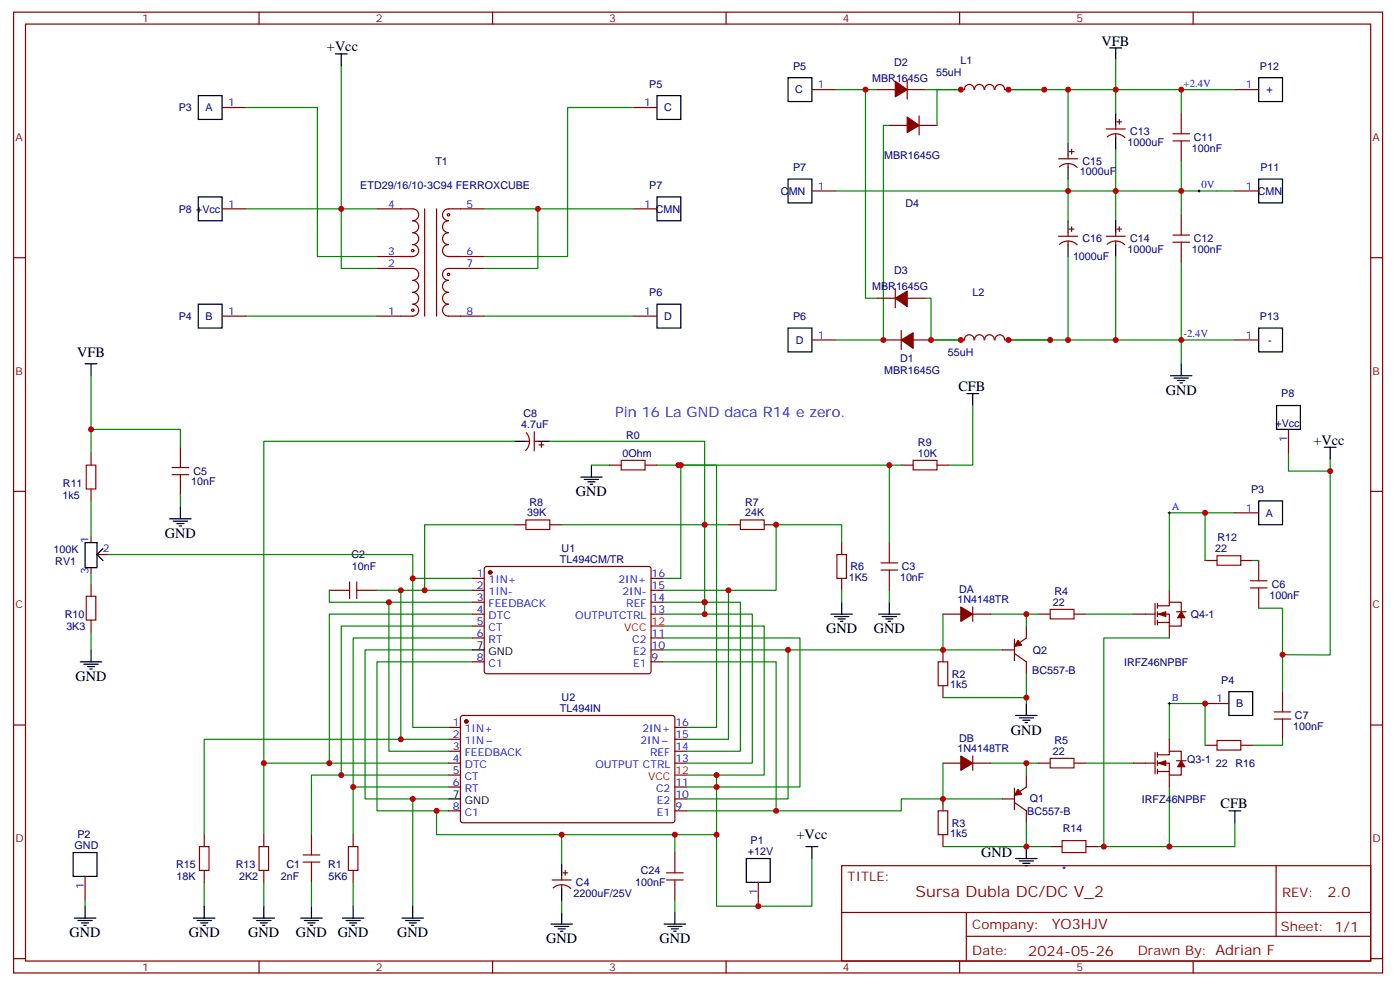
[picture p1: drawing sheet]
<svg xmlns="http://www.w3.org/2000/svg" width="415mm" height="292mm" viewBox="0 0 415 292" stroke-linecap="round" stroke-linejoin="round" font-family="sans-serif">
<g fill="none" stroke="#870000" stroke-width=".35">
<path d="M4 3.6h405.4v284.3h-405.4zM7.5 7.1h398.3v277.3h-398.3zM76.7 3.6v3.5M145.8 3.6v3.5M215 3.6v3.5M284.1 3.6v3.5M353.3 3.6v3.5M65.8 31.8h7M187.5 31.8h7M240.4 26.5h7M259.8 26.5h5.3M263.3 37.1h5.3"/>
<path d="M268.6 26.5h5.3M268.6 23.7v5.7M272.1 37.1h5.3M272.1 34.3v5.6M288.4 26.5a1.41 1.41 0 0 0-1.4-1.5 1.41 1.41 0 0 0-1.4 1.5h-1.1M288.6 26.5a1.41 1.41 0 0 1 1.4-1.5 1.41 1.41 0 0 1 1.4 1.5M291.6 26.5a1.41 1.41 0 0 1 1.4-1.5 1.41 1.41 0 0 1 1.4 1.5M294.6 26.5a1.41 1.41 0 0 1 1.4-1.5 1.41 1.41 0 0 1 1.4 1.5M297.5 26.5h1.1M327.5 38.2h5.7M330.3 37.1v1.1M330.3 39.6v1"/>
<path d="M330.7 36.1h1.4M331.4 35.3v1.5M349.7 33.6v6M365.6 26.5h7.1M240.4 56.5h7M313.4 47h5.7M313.7 49.4a3.8 3.8 0 0 1 5.2 .1M316.2 45.9v1.1M316.2 48.4v1.1M316.6 44.9h1.4M317.3 44.2v1.4M327.8 40.6a3.8 3.8 0 0 1 5.2 .1"/>
<path d="M349.7 41.7v6M365.6 56.5h7.1M4 76.3h3.5M65.8 61.8h7M111.6 61.8h10.6a1.76 1.76 0 0 1 1.8 1.8 1.76 1.76 0 0 1-1.8 1.7 1.76 1.76 0 0 1 1.8 1.8 1.76 1.76 0 0 1-1.8 1.8 1.76 1.76 0 0 1 1.8 1.7 1.76 1.76 0 0 1-1.8 1.8 1.76 1.76 0 0 1 1.8 1.8 1.76 1.76 0 0 1-1.8 1.7h-10.6M111.6 79.4h10.6a1.76 1.76 0 0 1 1.8 1.8 1.76 1.76 0 0 1-1.8 1.8 1.76 1.76 0 0 1 1.8 1.7 1.76 1.76 0 0 1-1.8 1.8 1.76 1.76 0 0 1 1.8 1.8 1.76 1.76 0 0 1-1.8 1.7 1.76 1.76 0 0 1 1.8 1.8 1.76 1.76 0 0 1-1.8 1.8h-10.6M125.7 61.8v31.8M129.3 61.8v31.8M143.4 61.8h-10.6a1.76 1.76 0 0 0-1.8 1.8 1.76 1.76 0 0 0 1.8 1.7 1.76 1.76 0 0 0-1.8 1.8 1.76 1.76 0 0 0 1.8 1.8 1.76 1.76 0 0 0-1.8 1.7 1.76 1.76 0 0 0 1.8 1.8 1.76 1.76 0 0 0-1.8 1.8 1.76 1.76 0 0 0 1.8 1.7h10.6M143.4 79.4h-10.6a1.76 1.76 0 0 0-1.8 1.8 1.76 1.76 0 0 0 1.8 1.8 1.76 1.76 0 0 0-1.8 1.7 1.76 1.76 0 0 0 1.8 1.8 1.76 1.76 0 0 0-1.8 1.8 1.76 1.76 0 0 0 1.8 1.7 1.76 1.76 0 0 0-1.8 1.8 1.76 1.76 0 0 0 1.8 1.8h10.6M187.5 61.8h7M313.4 69.9h5.7"/>
<path d="M313.7 72.3a3.8 3.8 0 0 1 5.2 .2M316.2 68.9v1M316.2 71.3v1.1M316.6 67.8h1.4M317.3 67.1v1.4M327.5 69.9h5.7M327.8 72.3a3.8 3.8 0 0 1 5.2 .2M330.3 68.9v1M330.3 71.3v1.1M330.7 67.8h1.4M331.4 67.1v1.4M349.7 63.6v6"/>
<path d="M349.7 71.7v6M405.8 76.3h3.6M65.8 93.6h7M187.5 93.6h7M259.8 88.3h5.3M265.1 85.4v5.7M266.8 97.8v5.6M268.6 88.3h5.3M240.4 100.6h7M261.5 100.6h5.3M270.4 100.6h5.3M288.4 100.6a1.41 1.41 0 0 0-1.4-1.5 1.41 1.41 0 0 0-1.4 1.5h-1.1"/>
<path d="M288.6 100.6a1.41 1.41 0 0 1 1.4-1.5 1.41 1.41 0 0 1 1.4 1.5M291.6 100.6a1.41 1.41 0 0 1 1.4-1.5 1.41 1.41 0 0 1 1.4 1.5M294.6 100.6a1.41 1.41 0 0 1 1.4-1.5 1.41 1.41 0 0 1 1.4 1.5M297.5 100.6h1.1M365.6 100.6h7.1M27 134.1v3.6M53.4 132.4v6M155.7 130.6h1.1M155.8 128.1a3.8 3.8 0 0 1-.2 5.2M158.2 127.8v5.6M158.2 130.6h1M159.6 131.7h1.4"/>
<path d="M160.3 131v1.4M180.4 137.7h3.5M191 137.7h3.5M266.8 137.7h3.6M277.4 137.7h3.6M381.5 127.1v7M4 145.4h3.5M27 144.7v3.5M27 158.8v1.8M53.4 140.5v6M152.2 155.3h3.5M162.8 155.3h3.5"/>
<path d="M215.7 155.3h3.5M226.3 155.3h3.5M365.6 151.8h7.1M405.8 145.4h3.6M27 168v1.8M27 172.9v3.6M28.7 164.1h3.5M97.5 174.7h6M105.6 174.7h6M139.8 174.7h3.6M139.8 171.2h3.6M139.8 178.2h3.6"/>
<path d="M143.6 167.8l.5-.2 48.2 .1 .5 .6-.1 30.7-.6 .4-48.3-.1-.4-.6v-30.4zM192.8 174.7h3.5M192.8 171.2h3.5M192.8 178.2h3.5M249.2 160.6v3.5M249.2 171.2v3.5M263.3 160.6v6M263.3 168.7v6M288 179.6v4.3M342 178.6v6.3M342.7 179.3h3.5v-1.1h3.5v2.8M342.7 178.6v1.4"/>
<path d="M346.2 174.7v3.5M356.8 165.9h3.5M367.4 165.9h3.5M372.7 165.9v6M372.7 174v6M27 183.5v3.5M139.8 181.8h3.6M139.8 185.3h3.6M139.8 188.8h3.6M139.8 195.9h3.6M192.8 192.3h3.5M192.8 181.8h3.5"/>
<path d="M192.8 188.8h3.5M192.8 195.9h3.5M279.2 192.3v3.6M279.2 181.8h5.3M288 181.8h5.3M296.8 192.3h3.6M300.4 193.4l3.5 2.5v3.5M300.4 189.2v6.3M303.9 185.3v3.5l-3.5 2.5M307.4 181.8h3.5M318 181.8h3.5M335.6 181.8h6.4"/>
<path d="M342.7 181.8h3.5v3.5h3.5v-2.5M342.7 184.2h3.5M342.7 181v1.5M342.7 183.5v1.4M346.2 185.3v3.5M348.3 181h2.9M4 214.6h3.5M132.8 215.3h3.5M132.8 218.8h3.5M136.5 211.9l.5-.2 62.4 .1 .4 .6-.1 30.7-.6 .4-62.4-.1-.4-.6v-30.4zM199.8 215.3h3.5M199.8 218.8h3.5"/>
<path d="M279.2 202.9v3.5M346.2 218.8v3.5M356.8 208.2h7.1M379.7 204.7v6M379.7 212.8v6M405.8 214.6h3.6M132.8 222.3h3.5M132.8 225.8h3.5M132.8 229.4h3.5M132.8 232.9h3.5M132.8 240h3.5M199.8 222.3h3.5"/>
<path d="M199.8 225.8h3.5M199.8 232.9h3.5M199.8 240h3.5M199.8 236.4h3.5M279.2 225.8h5.3M279.2 236.4v3.6M288 225.8h5.3M288 223.7v4.3M296.8 236.4h3.6M300.4 237.5l3.5 2.5v3.5M300.4 233.3v6.3M303.9 229.4v3.5l-3.5 2.5"/>
<path d="M307.4 225.8h3.5M318 225.8h3.5M335.6 225.8h6.4M342 222.7v6.3M342.7 223.4h3.5v-1.1h3.5v2.8M342.7 225.8h3.5v3.6h3.5v-2.5M342.7 222.7v1.4M342.7 225.1v1.5M342.7 227.6v1.4M342.7 228.3h3.5M346.2 229.4v3.5M348.3 225.1h2.9"/>
<path d="M356.8 220.6h3.5M367.4 220.6h3.5M25.2 259.4v7M60.5 247v3.5M60.5 257.6v3.5M78.1 247v3.5M78.1 257.6v3.5M92.2 247v6M92.2 255.1v6M104.6 247v3.5M104.6 257.6v3.5M166.3 259.4v1"/>
<path d="M166.7 258.3h1.4M167.4 257.6v1.4M199.8 252.3v6M249.2 256.2h156.6v28.2h-156.6zM279.2 247v3.5M310.9 250.5h3.6M321.5 250.5h3.5M377.8 256.2v20.9M163.5 260.4h5.6M163.8 262.8a3.8 3.8 0 0 1 5.2 .2M166.3 261.8v1.1M199.8 260.4v6"/>
<path d="M224.5 261.1v7.1M249.2 270h156.5M286.1 277.1h119.6M286.1 270v14.1M4 283.7h3.5M76.7 284.4v3.5M145.8 284.4v3.5M215 284.4v3.5M284.1 284.4v3.5M353.3 284.4v3.5M405.8 283.7h3.6"/>
<circle cx="122.2" cy="74.2" r=".35"/>
<circle cx="132.8" cy="63.6" r=".35"/>
<circle cx="122.2" cy="91.8" r=".35"/>
<circle cx="132.8" cy="81.2" r=".35"/>
</g>
<g fill="#870000" stroke="#870000" stroke-width=".35">
<path d="M301.4 189.5l1.1 1.4-2.1 .4z"/>
<path d="M301.4 233.6l1.1 1.4-2.1 .4z"/>
<path d="M284.5 223.7l3.5 2.1-3.5 2.2z"/>
<path d="M284.5 179.6l3.5 2.2-3.5 2.1z"/>
<path d="M343 181.8l2.2-.8v1.5z"/>
<path d="M349.7 181l1.1 1.8h-2.1z"/>
<path d="M343 225.8l2.2-.7v1.5z"/>
<path d="M349.7 225.1l1.1 1.8h-2.1z"/>
<path d="M266.8 100.6l3.6-2.1v4.6z"/>
<path d="M265.1 88.3l3.5-2.2v4.6z"/>
<path d="M265.1 24.1l3.5 2.4-3.5 2.1z"/>
<path d="M268.6 34.6l3.5 2.5-3.5 2.1z"/>
<circle cx="138.1" cy="213.5" r=".53"/>
<circle cx="145.1" cy="169.4" r=".53"/>
</g>
<g fill="none" stroke="#000" stroke-width=".35">
<path d="M99.3 15.9h3.5M101 15.9v3.6M328.6 14.2h3.5M330.3 14.2v3.5M58.7 28.3h7.1v7h-7.1zM194.5 28.3h7.1v7h-7.1zM233.3 23h7.1v7.1h-7.1zM330.3 33.6v3.5M372.7 23h7v7.1h-7zM58.7 58.3h7.1v7h-7.1zM194.5 58.3h7.1v7h-7.1zM233.3 53h7.1v7h-7.1z"/>
<path d="M316.2 42.4v3.5M316.2 49.5v3.5M330.3 40.6v3.6M372.7 53h7v7h-7zM316.2 65.3v3.6M316.2 72.4v3.5M330.3 65.3v3.6M330.3 72.4v3.5M58.7 90h7.1v7.1h-7.1zM194.5 90h7.1v7.1h-7.1zM233.3 97.1h7.1v7h-7.1zM372.7 97.1h7v7h-7z"/>
<path d="M25.2 107.7h3.5M27 107.7v3.5M286.2 116.5h3.6M288 116.5v3.5M346.6 111.2h6.3M347.6 111.9h4.3M348.7 112.6h2.1M349.4 113.3h.7M349.7 107.7v3.5M152.2 130.6h3.5M159.2 130.6h3.6M175.1 137.7v3.5"/>
<path d="M378 120h7v7.1h-7zM392.1 132.4h3.5M393.8 132.4v3.5M50.2 153.5h6.4M51.3 154.2h4.2M52.4 154.9h2.1M53.1 155.6h.7M53.4 150v3.5M171.9 141.2h6.4M173 141.9h4.2M174.1 142.6h2.1M174.8 143.3h.7"/>
<path d="M372.7 148.2h7v7.1h-7zM25.2 160.6h3.5v7.4h-3.5zM30.5 162.3l-1.8 1.8 1.8 1.8M249.2 178.2v3.6M263.3 178.2v3.6M23.8 195.9h6.3M24.8 196.6h4.3M25.9 197.3h2.1M26.6 198h.7M27 192.3v3.6M139.8 192.3h3.6M246 181.8h6.4"/>
<path d="M247.1 182.5h4.2M248.1 183.2h2.2M248.8 183.9h.8M260.1 181.8h6.4M261.2 182.5h4.2M262.3 183.2h2.1M263 183.9h.7M300.7 211.7h6.4M301.8 212.4h4.2M302.8 213.1h2.1M303.5 213.9h.7M303.9 208.2v3.5"/>
<path d="M363.9 204.7h7v7h-7zM132.8 236.4h3.5M363.9 240h3.5M365.6 240v3.5M21.7 252.3h7v7.1h-7zM166.3 255.8v3.6M221 254.1h7v7h-7zM238.6 250.5h3.5M240.4 250.5v3.6M300.7 254.1h6.4M301.8 254.8h4.2M302.8 255.5h2.1"/>
<path d="M303.5 256.2h.7M303.9 250.5v3.6M22 271.7h6.4M23.1 272.4h4.2M24.1 273.1h2.1M24.8 273.8h.7M25.2 268.2v3.5M57.3 271.7h6.3M58.3 272.4h4.3M59.4 273.1h2.1M60.1 273.8h.7M60.5 268.2v3.5"/>
<path d="M74.9 271.7h6.4M76 272.4h4.2M77 273.1h2.2M77.8 273.8h.7M78.1 268.2v3.5M89 271.7h6.4M90.1 272.4h4.2M91.2 273.1h2.1M91.9 273.8h.7M92.2 268.2v3.5M101.4 271.7h6.3M102.4 272.4h4.3"/>
<path d="M103.5 273.1h2.1M104.2 273.8h.7M104.6 268.2v3.5M119 271.7h6.4M120.1 272.4h4.2M121.1 273.1h2.2M121.8 273.8h.8M122.2 268.2v3.5M163.1 273.5h6.4M164.2 274.2h4.2M165.2 274.9h2.2M165.9 275.6h.8"/>
<path d="M166.3 262.9v3.5M166.3 269.9v3.6M196.6 273.5h6.4M197.7 274.2h4.2M198.8 274.9h2.1M199.5 275.6h.7M199.8 269.9v3.6"/>
</g>
<path d="M192.8 185.3h3.5M199.8 229.4h3.5" fill="none" stroke="#f00" stroke-width=".35"/>
<g fill="none" stroke="#008700" stroke-width=".35">
<path d="M101 19.5v42.3h-28.2M330.3 17.7v8.8h35.3M72.8 31.8h21.2v44.1h17.6M187.5 31.8h-19.4v44.1h-24.7M247.4 26.5h12.4M256.3 26.5v61.8h3.5M263.3 37.1h-1.8v63.5h-14.1M273.9 26.5h10.6h-7.1v10.6M309.2 26.5h-10.6h31.7v7.1M316.2 26.5v15.9M349.7 26.5v7.1M247.4 56.5h118.2"/>
<path d="M316.2 53v12.3M330.3 44.2v21.1M349.7 47.7v15.9M111.6 61.8h-10.6v17.6h10.6M143.4 61.8h15.8v17.6h-15.8M159.2 61.8h28.3M316.2 75.9v24.7M330.3 75.9v24.7h-31.7h12.3M349.7 77.7v30M72.8 93.6h38.8M143.4 93.6h44.1M273.9 88.3h1.8v12.3h8.8h-8.8"/>
<path d="M27 111.2v22.9M330.3 100.6h35.3M27 127.1h26.4v5.3M152.2 130.6h-74.1v95.2M162.8 130.6h45.8v24.7h-42.3M175.1 137.7h5.3M194.5 137.7h17.7v77.6h-8.9M200.9 137.7h65.9M201.6 137.7v33.5h-5.3M263.3 137.7v22.9M288 120v17.7h-7M381.5 134.1v5.3h12.3v-3.5"/>
<path d="M393.8 139.4v54.4l-14.1-.1M27 148.2v10.6M53.4 146.5v3.5M152.2 155.3h-26.5v19.4M215.7 155.3h-7.1v26.5M356.8 151.8v14.1M365.6 151.8h-19.4v22.9M27 169.8v3.1M32.2 164.1h90v7.1M97.5 174.7v3.5h17.6M111.6 174.7h7.1M139.8 178.2h-24.7v44.1h17.7"/>
<path d="M139.8 174.7h-21.1v44.1h14.1M139.8 171.2h-17.6v44.1h10.6M196.3 178.2h22.9v44.1h-15.9M196.3 174.7h19.4v44.1h-12.4M249.2 160.6v-5.3h-19.4v19.4h-14.1M249.2 174.7v3.5M263.3 174.7v3.5M370.9 165.9h1.8M372.7 180h7v24.7M27 187v5.3M139.8 195.9h-28.2v44.1h21.2M139.8 192.3h-31.7v44.1h24.7"/>
<path d="M139.8 188.8h-35.2v44.1h28.2M139.8 185.3h-38.8v44.1h31.8M139.8 181.8h-42.3v44h35.3M196.3 195.9h33.5v44.1h-26.5M196.3 192.3h37v44.1h-30M196.3 188.8h40.6v44.1h-33.6M196.3 185.3h30v44.1h-23M196.3 181.8h26.4v44h-19.4M233.3 192.3h63.5M279.2 181.8v10.5M293.3 181.8h10.6v3.5M303.9 199.4v7"/>
<path d="M303.9 181.8h3.5M321.5 181.8h14.1M346.2 188.8h-19.4v61.7M118.7 218.8h-58.2v28.2M279.2 206.4h24.7v1.8M346.2 218.8v-10.6h10.6v12.4M379.7 218.8v1.8h-8.8M97.5 225.8h-19.4v21.2M101 229.4h-8.8v17.6M104.6 232.9v14.1M122.2 236.4v31.8M212.2 229.4v17.6h-82.9v-7"/>
<path d="M279.2 225.8v12.4M293.3 225.8h10.6v3.6M296.8 236.4h-30v3.6h-37M303.9 225.8h3.5M321.5 225.8h14.1M346.2 232.9v17.6h-21.2M166.3 247v8.8M199.8 247v5.3M212.2 247v21.2h28.2v-14.1M279.2 250.5h31.7M303.9 243.5v7M365.6 243.5v7h-19.4"/>
<path d="M25.2 266.4v1.8M60.5 261.1v7.1M78.1 261.1v7.1M92.2 261.1v7.1M104.6 261.1v7.1M166.3 266.4v3.5M199.8 266.4v3.5"/>
</g>
<g fill="none" stroke="#a10000" stroke-width=".35">
<path d="M25.5 137.7h2.9v7h-2.9zM183.9 136.2h7.1v2.9h-7.1zM270.4 136.2h7v2.9h-7zM155.7 153.9h7.1v2.8h-7.1zM219.2 153.9h7.1v2.8h-7.1zM25.5 176.5h2.9v7h-2.9zM247.8 164.1h2.8v7.1h-2.8zM360.3 164.5h7.1v2.8h-7.1zM277.8 195.9h2.8v7h-2.8zM310.9 180.3h7.1v2.9h-7.1zM360.3 219.1h7.1v2.9h-7.1zM277.8 240h2.8v7h-2.8z"/>
<path d="M310.9 224.4h7.1v2.9h-7.1zM59.1 250.5h2.8v7.1h-2.8zM76.7 250.5h2.8v7.1h-2.8zM103.2 250.5h2.8v7.1h-2.8zM314.5 248.8h7v3.5h-7z"/>
</g>
<g fill="none" stroke="#900" stroke-width=".35">
<path d="M347.3 39.6h4.9M347.3 41.7h4.9M347.3 69.6h4.9M347.3 71.7h4.9M50.9 138.4h5M50.9 140.5h5M103.5 172.2v5M105.6 172.2v5M260.8 166.6h5M260.8 168.7h5M370.2 171.9h4.9M370.2 174h4.9"/>
<path d="M377.3 212.8h4.9M377.3 210.7h4.9M89.7 253h5M89.7 255.1h5M197.3 258.3h5M197.3 260.4h5"/>
</g>
<path d="M349.4 26.5h.7M349.7 26.2v.7M354.7 56.5h.7M355 56.2v.7M349.4 100.6h.7M349.7 100.3v.7M345.9 151.8h.7M346.2 151.4v.7M345.9 208.2h.7M346.2 207.9v.7" fill="none" stroke="#000" stroke-width=".3"/>
<g fill="#c00">
<circle cx="233.3" cy="192.3" r=".88"/>
<circle cx="122.2" cy="236.4" r=".88"/>
<circle cx="303.9" cy="206.4" r=".88"/>
<circle cx="303.9" cy="181.8" r=".88"/>
<circle cx="303.9" cy="225.8" r=".88"/>
<circle cx="118.7" cy="174.7" r=".88"/>
<circle cx="115.1" cy="178.2" r=".88"/>
<circle cx="101" cy="229.4" r=".88"/>
<circle cx="104.6" cy="232.9" r=".88"/>
<circle cx="97.5" cy="225.8" r=".88"/>
<circle cx="122.2" cy="171.2" r=".88"/>
<circle cx="346.2" cy="250.5" r=".88"/>
<circle cx="208.6" cy="178.2" r=".88"/>
<circle cx="215.7" cy="174.7" r=".88"/>
<circle cx="229.8" cy="155.3" r=".88"/>
<circle cx="212.2" cy="232.9" r=".88"/>
<circle cx="212.2" cy="229.4" r=".88"/>
<circle cx="166.3" cy="247" r=".88"/>
<circle cx="212.2" cy="247" r=".88"/>
<circle cx="208.6" cy="181.8" r=".88"/>
<circle cx="263.3" cy="137.7" r=".88"/>
<circle cx="208.6" cy="155.3" r=".88"/>
<circle cx="78.1" cy="225.8" r=".88"/>
<circle cx="118.7" cy="218.8" r=".88"/>
<circle cx="125.7" cy="174.7" r=".88"/>
<circle cx="330.3" cy="56.5" r=".88"/>
<circle cx="330.3" cy="26.5" r=".88"/>
<circle cx="330.3" cy="100.6" r=".88"/>
<circle cx="349.7" cy="26.5" r=".88"/>
<circle cx="349.7" cy="56.5" r=".88"/>
<circle cx="349.7" cy="100.6" r=".88"/>
<circle cx="229.8" cy="240" r=".88"/>
<circle cx="199.8" cy="247" r=".88"/>
<circle cx="316.2" cy="26.5" r=".88"/>
<circle cx="316.2" cy="56.5" r=".88"/>
<circle cx="316.2" cy="100.6" r=".88"/>
<circle cx="256.3" cy="26.5" r=".88"/>
<circle cx="309.2" cy="26.5" r=".88"/>
<circle cx="326.8" cy="250.5" r=".88"/>
<circle cx="27" cy="127.1" r=".88"/>
<circle cx="310.9" cy="100.6" r=".88"/>
<circle cx="275.7" cy="100.6" r=".88"/>
<circle cx="261.5" cy="100.6" r=".88"/>
<circle cx="298.6" cy="26.5" r=".88"/>
<circle cx="284.5" cy="26.5" r=".88"/>
<circle cx="298.6" cy="100.6" r=".88"/>
<circle cx="284.5" cy="100.6" r=".88"/>
<circle cx="129.3" cy="240" r=".88"/>
<circle cx="200.9" cy="137.7" r=".88"/>
<circle cx="201.6" cy="137.7" r=".88"/>
<circle cx="101" cy="61.8" r=".88"/>
<circle cx="159.2" cy="61.8" r=".88"/>
<circle cx="224.5" cy="268.2" r=".88"/>
<circle cx="279.2" cy="192.3" r=".88"/>
<circle cx="279.2" cy="236.4" r=".88"/>
<circle cx="356.8" cy="208.2" r=".88"/>
<circle cx="356.8" cy="151.8" r=".88"/>
<circle cx="379.7" cy="193.7" r=".88"/>
<circle cx="393.8" cy="139.4" r=".88"/>
<circle cx="303.9" cy="250.5" r=".88"/>
</g>
<text font-size="4.6" fill="#800" x="271.1" y="265.3">Sursa Dubla DC/DC V_2</text>
<g font-size="4.2">
<text x="96.8" y="15.2">+Vcc</text>
<text x="326.1" y="13.5">VFB</text>
<text x="22.8" y="105.5">VFB</text>
<text x="283.8" y="115.8">CFB</text>
<text x="345.2" y="116.8">GND</text>
<text x="388.9" y="131.7">+Vcc</text>
<text x="170.5" y="146.8">GND</text>
<text x="48.8" y="159.2">GND</text>
<text x="244.6" y="187.4">GND</text>
<text x="258.7" y="187.4">GND</text>
<text x="22.4" y="201.5">GND</text>
<text x="299.3" y="217.4">GND</text>
<text x="361.4" y="239.3">CFB</text>
<text x="235.8" y="248.4">+Vcc</text>
<text x="290.5" y="253.7">GND</text>
<text x="20.6" y="277.4">GND</text>
<text x="55.9" y="277.4">GND</text>
<text x="73.5" y="277.4">GND</text>
<text x="87.6" y="277.4">GND</text>
<text x="100" y="277.4">GND</text>
<text x="117.6" y="277.4">GND</text>
<text x="161.7" y="279.1">GND</text>
<text x="195.2" y="279.1">GND</text>
</g>
<text font-size="4.2" fill="#00f" x="182.2" y="123.5">Pin 16 La GND daca R14 e zero.</text>
<g font-size="4.2" fill="#800">
<text x="393" y="265.4">2.0</text>
<text x="311.4" y="275">YO3HJV</text>
<text x="304.5" y="282.8">2024-05-26</text>
</g>
<g font-size="3.9" fill="#800">
<text x="251" y="260.8">TITLE:</text>
<text x="379.6" y="265.4">REV:</text>
<text x="287.9" y="275">Company:</text>
<text x="379.2" y="275.6">Sheet: 1/1</text>
<text x="287.9" y="282.6">Date:</text>
<text x="336.9" y="282.7">Drawn By: Adrian F</text>
</g>
<g font-size="3.2" fill="#800">
<text x="42.1" y="6.6">1</text>
<text x="111.3" y="6.6">2</text>
<text x="180.4" y="6.6">3</text>
<text x="249.6" y="6.6">4</text>
<text x="318.7" y="6.6">5</text>
<text x="4.6" y="41.7">A</text>
<text x="406.4" y="41.7">A</text>
<text x="4.6" y="110.8">B</text>
<text x="406.4" y="110.8">B</text>
<text x="4.6" y="180">C</text>
<text x="406.4" y="180">C</text>
<text x="4.6" y="249.1">D</text>
<text x="406.4" y="249.1">D</text>
<text x="42.1" y="287.4">1</text>
<text x="111.3" y="287.4">2</text>
<text x="180.4" y="287.4">3</text>
<text x="249.6" y="287.4">4</text>
<text x="318.7" y="287.4">5</text>
</g>
<g font-size="3.2" fill="#000080">
<text x="234.8" y="20.6">P5</text>
<text x="264.7" y="19.5">D2</text>
<text x="277.1" y="22.4">55uH</text>
<text x="284.4" y="18.9">L1</text>
<text x="373.1" y="20.6">P12</text>
<text x="192.3" y="25.9">P5</text>
<text x="235.5" y="27.7">C</text>
<text x="258.2" y="24.1">MBR1645G</text>
<text x="374.9" y="27.7">+</text>
<text x="52.9" y="33">P3</text>
<text x="60.8" y="33">A</text>
<text x="196.7" y="33">C</text>
<text x="334.6" y="39.9">C13</text>
<text x="353.4" y="41.8">C11</text>
<text x="261.8" y="47.1">MBR1645G</text>
<text x="333.9" y="43.1">1000uF</text>
<text x="352.9" y="45">100nF</text>
<text x="128.9" y="48.8">T1</text>
<text x="234.8" y="50.6">P7</text>
<text x="319.8" y="51.9">1000uF</text>
<text x="320.5" y="48.8">C15</text>
<text x="373.2" y="50.6">P11</text>
<text x="106.7" y="55.8">ETD29/16/10-3C94 FERROXCUBE</text>
<text x="192.3" y="55.9">P7</text>
<text x="231.2" y="57.8">CMN</text>
<text x="372.4" y="57.6">CMN</text>
<text x="52.9" y="62.9">P8 +Vcc</text>
<text x="194.1" y="62.9">CMN</text>
<text x="268.1" y="61.3">D4</text>
<text x="320.5" y="71.7">C16</text>
<text x="334.6" y="71.7">C14</text>
<text x="353.4" y="71.8">C12</text>
<text x="317.7" y="77.1">1000uF</text>
<text x="333.9" y="74.9">1000uF</text>
<text x="352.9" y="75">100nF</text>
<text x="264.7" y="81.2">D3</text>
<text x="192.3" y="87.6">P6</text>
<text x="258.2" y="85.9">MBR1645G</text>
<text x="287.9" y="87.6">L2</text>
<text x="52.9" y="94.7">P4</text>
<text x="60.8" y="94.7">B</text>
<text x="196.7" y="94.7">D</text>
<text x="234.8" y="94.7">P6</text>
<text x="373.1" y="94.7">P13</text>
<text x="235.7" y="101.7">D</text>
<text x="375.4" y="101.7">-</text>
<text x="266.5" y="107.1">D1</text>
<text x="280.7" y="105.3">55uH</text>
<text x="261.8" y="110.6">MBR1645G</text>
<text x="379.4" y="117.6">P8</text>
<text x="155" y="123.5">C8</text>
<text x="154.3" y="126.7">4.7uF</text>
<text x="185.4" y="130">R0</text>
<text x="377.7" y="126.4">+Vcc</text>
<text x="184.3" y="135.2">0Ohm</text>
<text x="271.8" y="135.2">10K</text>
<text x="271.8" y="132.1">R9</text>
<text x="56.6" y="143.7">10nF</text>
<text x="57.3" y="140.5">C5</text>
<text x="18.5" y="147.5">1k5</text>
<text x="18.6" y="144.1">R11</text>
<text x="156.8" y="149.6">R8</text>
<text x="220.6" y="149.7">R7</text>
<text x="370.4" y="145.8">P3</text>
<text x="156.1" y="152.8">39K</text>
<text x="220.6" y="152.8">24K</text>
<text x="374.8" y="152.9">A</text>
<text x="360.5" y="160.2">R12</text>
<text x="15.8" y="163.8">100K</text>
<text x="16.4" y="167.3">RV1</text>
<text x="104.1" y="165.2">C2</text>
<text x="165.8" y="166.5">TL494CM/TR</text>
<text x="166.3" y="163.3">U1</text>
<text x="359.8" y="163.4">22</text>
<text x="104.2" y="168.8">10nF</text>
<text x="251.3" y="172">1K5</text>
<text x="251.8" y="168.8">R6</text>
<text x="266.5" y="172">10nF</text>
<text x="267" y="168.8">C3</text>
<text x="376.6" y="174">C6</text>
<text x="283.5" y="178.6">1N4148TR</text>
<text x="284" y="175.4">DA</text>
<text x="311.7" y="179.3">22</text>
<text x="312.2" y="176.1">R4</text>
<text x="375.8" y="177.2">100nF</text>
<text x="19.2" y="182.8">R10</text>
<text x="352.6" y="182.8">Q4-1</text>
<text x="19.6" y="186.4">3K3</text>
<text x="305.8" y="193.7">Q2</text>
<text x="332.8" y="197">IRFZ46NPBF</text>
<text x="281.3" y="203.8">1k5</text>
<text x="281.8" y="200.5">R2</text>
<text x="305.6" y="199.4">BC557-B</text>
<text x="361.6" y="202.3">P4</text>
<text x="166.3" y="207.4">U2</text>
<text x="366" y="209.3">B</text>
<text x="165.8" y="210.6">TL494IN</text>
<text x="383.4" y="212.9">C7</text>
<text x="284" y="219.4">DB</text>
<text x="312.2" y="220.2">R5</text>
<text x="382.9" y="216.1">100nF</text>
<text x="283.5" y="222.7">1N4148TR</text>
<text x="311.7" y="223.4">22</text>
<text x="351.5" y="225.8">Q3-1</text>
<text x="360" y="226.9">22</text>
<text x="365.8" y="226.9">R16</text>
<text x="304.9" y="237.5">Q1</text>
<text x="338.1" y="237.6">IRFZ46NPBF</text>
<text x="281.8" y="244.6">R3</text>
<text x="304.1" y="241.1">BC557-B</text>
<text x="22.1" y="251.2">GND</text>
<text x="22.9" y="248">P2</text>
<text x="222.2" y="249.7">P1</text>
<text x="281.3" y="247.8">1k5</text>
<text x="314.6" y="246.3">R14</text>
<text x="52.2" y="257">R15</text>
<text x="69.8" y="257">R13</text>
<text x="84.8" y="257">C1</text>
<text x="97.2" y="257">R1</text>
<text x="221.4" y="253">+12V</text>
<text x="52.2" y="260.5">18K</text>
<text x="70.8" y="260.5">2K2</text>
<text x="83.2" y="260.5">2nF</text>
<text x="97.3" y="260.5">5K6</text>
<text x="170.5" y="262.2">C4</text>
<text x="188.1" y="262.3">100nF</text>
<text x="189.7" y="258.8">C24</text>
<text x="314.5" y="258.8">*</text>
<text x="169.8" y="265.4">2200uF/25V</text>
</g>
<g font-size="3.2" fill="#00f">
<text x="242.1" y="26.2">1</text>
<text x="350.4" y="25.6">+2.4V</text>
<text x="368.9" y="26.2">1</text>
<text x="67.5" y="31.5">1</text>
<text x="190.7" y="31.5">1</text>
<text x="242.1" y="56.2">1</text>
<text x="355.7" y="55.6">0V</text>
<text x="368.9" y="56.2">1</text>
<text x="67.5" y="61.5">1</text>
<text x="114.9" y="61.5">4</text>
<text x="138.1" y="61.5">5</text>
<text x="190.7" y="61.5">1</text>
<text x="114.9" y="75.6">3</text>
<text x="138.1" y="75.6">6</text>
<text x="114.9" y="79.1">2</text>
<text x="138.1" y="79.1">7</text>
<text x="67.5" y="93.2">1</text>
<text x="114.9" y="93.2">1</text>
<text x="138.1" y="93.2">8</text>
<text x="190.7" y="93.2">1</text>
<text x="242.1" y="100.3">1</text>
<text x="350.4" y="99.7">-2.4V</text>
<text x="368.9" y="100.3">1</text>
<text x="381.1" y="130.9" transform="rotate(-90 381.1 130.9)">1</text>
<text x="346.9" y="150.9">A</text>
<text x="368.9" y="151.4">1</text>
<text x="26.2" y="160.6" transform="rotate(-90 26.2 160.6)">1</text>
<text x="30.5" y="163.4">2</text>
<text x="26.2" y="170" transform="rotate(-90 26.2 170)">3</text>
<text x="141.2" y="170.8">1</text>
<text x="144.7" y="172.6">1IN+</text>
<text x="183.1" y="172.6">2IN+</text>
<text x="192.9" y="170.8">16</text>
<text x="141.2" y="174.3">2</text>
<text x="141.2" y="177.9">3</text>
<text x="144.7" y="176.1">1IN-</text>
<text x="144.7" y="179.6">FEEDBACK</text>
<text x="184.3" y="176.1">2IN-</text>
<text x="185.4" y="179.6">REF</text>
<text x="192.9" y="177.9">14</text>
<text x="192.9" y="174.3">15</text>
<text x="141.2" y="181.4">4</text>
<text x="141.2" y="184.9">5</text>
<text x="144.7" y="183.2">DTC</text>
<text x="170.3" y="183.2">OUTPUTCTRL</text>
<text x="192.9" y="181.4">13</text>
<text x="141.2" y="188.5">6</text>
<text x="144.7" y="186.7">CT</text>
<text x="144.7" y="190.2">RT</text>
<text x="187.2" y="190.2">C2</text>
<text x="192.9" y="192">10</text>
<text x="192.9" y="188.5">11</text>
<text x="141.2" y="195.5">8</text>
<text x="144.7" y="197.3">C1</text>
<text x="187.4" y="197.3">E1</text>
<text x="187.4" y="193.7">E2</text>
<text x="192.9" y="195.5">9</text>
<text x="346.9" y="207.3">B</text>
<text x="360.1" y="207.9">1</text>
<text x="134.1" y="214.9">1</text>
<text x="200" y="214.9">16</text>
<text x="134.1" y="218.4">2</text>
<text x="134.1" y="222">3</text>
<text x="137.6" y="216.7">1IN+</text>
<text x="137.6" y="220.2">1IN</text>
<text x="189.6" y="220.2">2IN</text>
<text x="190.2" y="216.7">2IN+</text>
<text x="200" y="222">14</text>
<text x="200" y="218.4">15</text>
<text x="134.1" y="225.5">4</text>
<text x="137.6" y="223.7">FEEDBACK</text>
<text x="137.6" y="227.3">DTC</text>
<text x="176.3" y="227.3">OUTPUT CTRL</text>
<text x="192.5" y="223.7">REF</text>
<text x="200" y="225.5">13</text>
<text x="134.1" y="229">5</text>
<text x="134.1" y="232.6">6</text>
<text x="137.6" y="230.8">CT</text>
<text x="200" y="232.6">11</text>
<text x="134.1" y="239.6">8</text>
<text x="137.6" y="234.3">RT</text>
<text x="194.3" y="234.3">C2</text>
<text x="194.5" y="237.8">E2</text>
<text x="200" y="239.6">9</text>
<text x="200" y="236.1">10</text>
<text x="137.6" y="241.4">C1</text>
<text x="194.5" y="241.4">E1</text>
<text x="24.8" y="263.1" transform="rotate(-90 24.8 263.1)">1</text>
<text x="224.2" y="264.9" transform="rotate(-90 224.2 264.9)">1</text>
</g>
<g font-size="3.2" fill="#f00">
<text x="192.9" y="184.9">12</text>
<text x="184.9" y="186.7">VCC</text>
<text x="191.9" y="230.8">VCC</text>
<text x="200" y="229">12</text>
</g>
<g font-size="3.2">
<text x="141.2" y="192">7</text>
<text x="144.7" y="193.7">GND</text>
<text x="134.1" y="236.1">7</text>
<text x="137.6" y="237.8">GND</text>
</g>
</svg>
